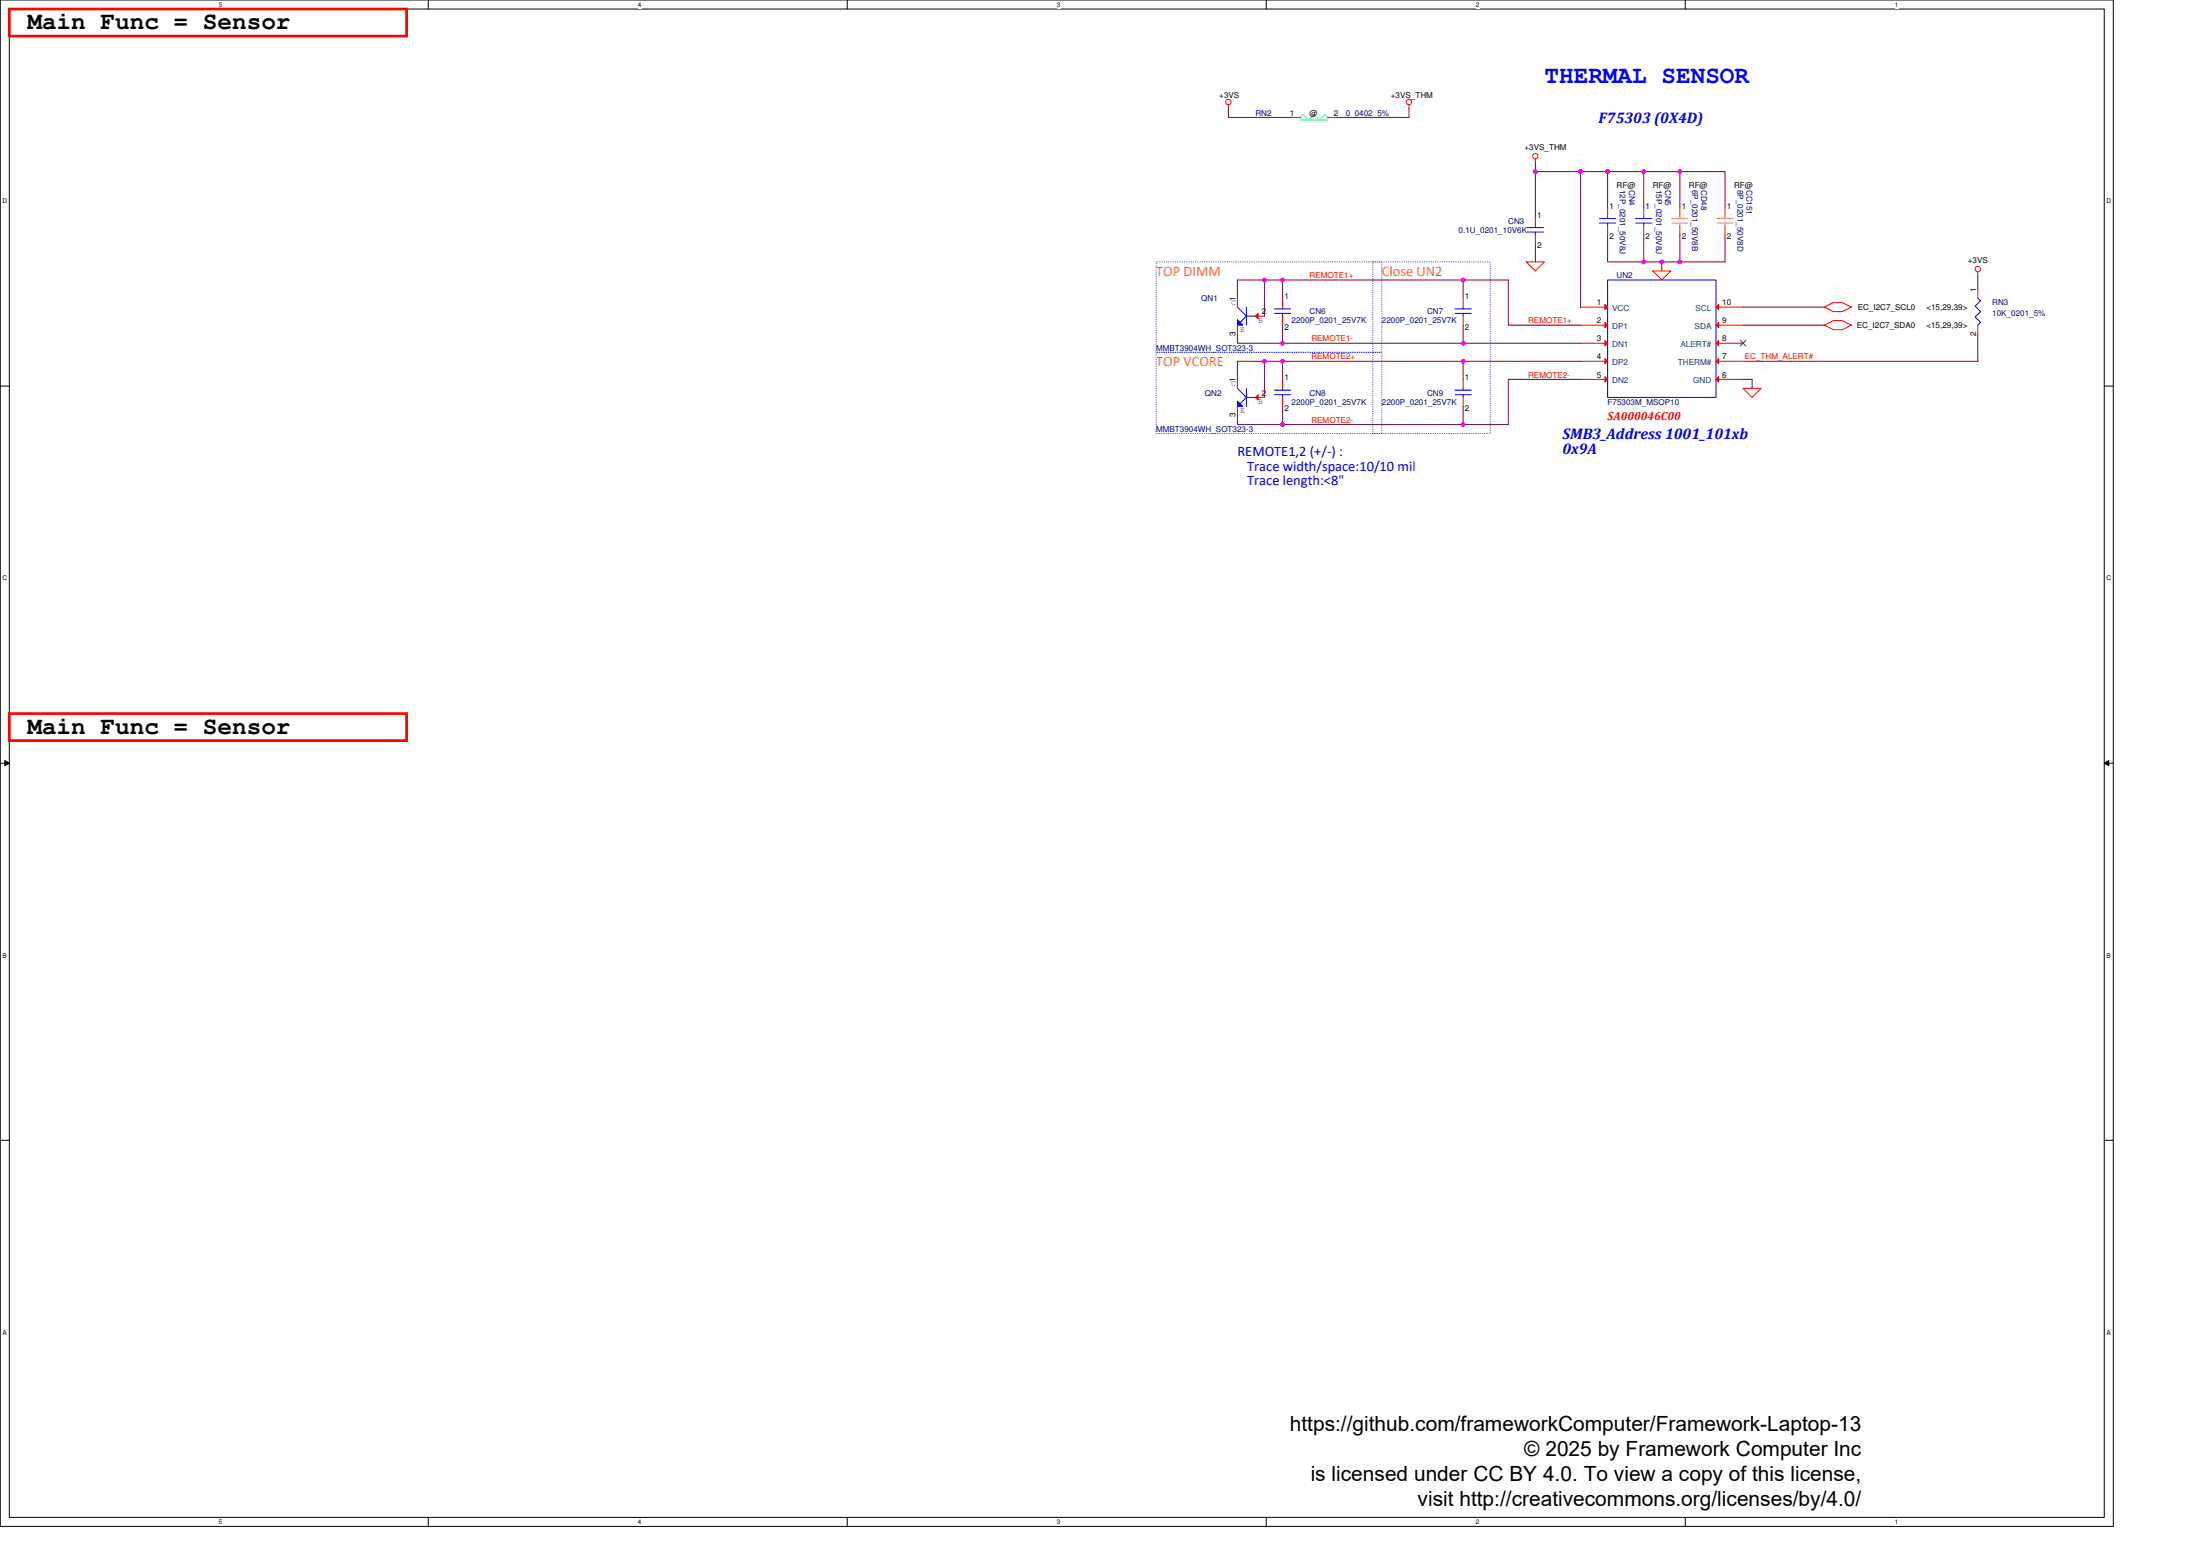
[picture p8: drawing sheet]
<svg xmlns="http://www.w3.org/2000/svg" width="297mm" height="210mm" viewBox="0 0 297 210" stroke-linecap="round" stroke-linejoin="round" font-family="sans-serif">
<path d="M0 0h285.3v206h-285.3zM1.3 1.2h282.8v203.6h-282.8z" fill="none" stroke="#000" stroke-width=".14"/>
<g fill="#fff">
<path d="M29.5 .1h.5v1h-.5z"/>
<path d="M29.5 204.9h.5v1h-.5z"/>
</g>
<path d="M57.8 0v1.2M57.8 204.8v1.2" fill="none" stroke="#000" stroke-width=".14"/>
<g fill="#fff">
<path d="M86.1 .1h.5v1h-.5z"/>
<path d="M86.1 204.9h.5v1h-.5z"/>
</g>
<path d="M114.4 0v1.2M114.4 204.8v1.2" fill="none" stroke="#000" stroke-width=".14"/>
<g fill="#fff">
<path d="M142.7 .1h.5v1h-.5z"/>
<path d="M142.7 204.9h.5v1h-.5z"/>
</g>
<path d="M171 0v1.2M171 204.8v1.2" fill="none" stroke="#000" stroke-width=".14"/>
<g fill="#fff">
<path d="M199.3 .1h.4v1h-.4z"/>
<path d="M199.3 204.9h.4v1h-.4z"/>
</g>
<path d="M227.5 0v1.2M227.5 204.8v1.2" fill="none" stroke="#000" stroke-width=".14"/>
<g fill="#fff">
<path d="M255.8 .1h.5v1h-.5z"/>
<path d="M255.8 204.9h.5v1h-.5z"/>
<path d="M.3 26.7h.7v.9h-.7z"/>
<path d="M284.4 26.7h.6v.9h-.6z"/>
<path d="M.3 77.6h.7v.9h-.7z"/>
<path d="M284.4 77.6h.6v.9h-.6z"/>
</g>
<path d="M0 52.1h1.3M284.1 52.1h1.2" fill="none" stroke="#000" stroke-width=".14"/>
<g fill="#fff">
<path d="M.3 128.5h.6v1h-.6z"/>
<path d="M284.4 128.5h.6v1h-.6z"/>
</g>
<path d="M0 103h1.3M.6 102.7l.7 .3-.7 .4zM284.1 103h1.2M284.1 103l.6-.3v.7z" fill="none" stroke="#000" stroke-width=".14"/>
<path d="M.6 102.7l.7 .3-.7 .4zM284.1 103l.6-.3v.7z" fill="#000"/>
<g fill="#fff">
<path d="M.3 179.4h.6v1h-.6z"/>
<path d="M284.4 179.4h.6v1h-.6z"/>
</g>
<path d="M0 153.9h1.3M284.1 153.9h1.2" fill="none" stroke="#000" stroke-width=".14"/>
<path d="M1.3 1.2h53.6v3.7h-53.6zM1.3 96.3h53.6v3.7h-53.6z" fill="none" stroke="#f00" stroke-width=".36"/>
<path d="M156.1 35.4h30.5v12.1h-30.5zM185.4 35.4h15.8v23.1h-15.8zM217.1 37.8h14.6v15.8h-14.6zM156.1 47.5h30.5v11h-30.5zM196.5 42.3h2.1M196.5 41.7h2.1M197.5 41.5v.2M197.5 42.3v.4" fill="none" stroke="#00f" stroke-width=".14"/>
<g fill="none" stroke="#f00" stroke-width=".14">
<path d="M165.8 14.1v.5M190.2 14.1v.5M206.1 35.4h2.4l-1.2 1.2zM207.3 21.5v.4M223.2 36.6h2.4l-1.2 1.2zM267 36.7v.5M197.5 40.2v1.3M197.5 42.7v1.2M235.3 52.4h2.5l-1.2 1.2zM246.3 41.5l1.2-.7h1.3l1.2 .7-1.2 .6h-1.3zM246.3 43.9l1.2-.6h1.3l1.2 .6-1.2 .6h-1.3z"/>
<circle cx="165.8" cy="13.8" r=".36"/>
<circle cx="190.2" cy="13.8" r=".36"/>
<circle cx="207.3" cy="21.1" r=".36"/>
<circle cx="267" cy="36.3" r=".36"/>
</g>
<path d="M216.7 41.1l.4 .4-.4 .3z" fill="#f00"/>
<path d="M213.4 41.5h3.7M216.7 41.1l.4 .4-.4 .3z" fill="none" stroke="#f00" stroke-width=".14"/>
<path d="M216.7 43.5l.4 .4-.4 .4z" fill="#f00"/>
<path d="M213.4 43.9h3.7M216.7 43.5l.4 .4-.4 .4z" fill="none" stroke="#f00" stroke-width=".14"/>
<path d="M216.7 46l.4 .3-.4 .4z" fill="#f00"/>
<path d="M213.4 46.3h3.7M216.7 46l.4 .3-.4 .4z" fill="none" stroke="#f00" stroke-width=".14"/>
<path d="M216.7 48.4l.4 .4-.4 .3z" fill="#f00"/>
<path d="M213.4 48.8h3.7M216.7 48.4l.4 .4-.4 .3z" fill="none" stroke="#f00" stroke-width=".14"/>
<path d="M216.7 50.8l.4 .4-.4 .4z" fill="#f00"/>
<path d="M213.4 51.2h3.7M216.7 50.8l.4 .4-.4 .4z" fill="none" stroke="#f00" stroke-width=".14"/>
<path d="M231.7 51.2l.3-.4v.8z" fill="#f00"/>
<path d="M231.7 51.2l.3-.4v.8zM231.7 51.2h3.6" fill="none" stroke="#f00" stroke-width=".14"/>
<path d="M231.7 48.8l.3-.4v.7z" fill="#f00"/>
<path d="M231.7 48.8l.3-.4v.7zM231.7 48.8h3.6" fill="none" stroke="#f00" stroke-width=".14"/>
<path d="M231.7 46.3l.3-.3v.7z" fill="#f00"/>
<path d="M231.7 46.3l.3-.3v.7zM231.7 46.3h3.6" fill="none" stroke="#f00" stroke-width=".14"/>
<path d="M235 46l.7 .7M235.7 46l-.7 .7" fill="none" stroke="#804000" stroke-width=".14"/>
<path d="M231.7 43.9l.3-.4v.8z" fill="#f00"/>
<path d="M231.7 43.9l.3-.4v.8zM231.7 43.9h3.6" fill="none" stroke="#f00" stroke-width=".14"/>
<path d="M231.7 41.5l.3-.4v.7z" fill="#f00"/>
<path d="M231.7 41.5l.3-.4v.7zM231.7 41.5h3.6" fill="none" stroke="#f00" stroke-width=".14"/>
<path d="M167.1 43.2l.7 .7h-.7z" fill-rule="evenodd" fill="#00f"/>
<path d="M167.1 41.5l1.2 1.2-.9 .8M167.1 43.2l.7 .7h-.7zM168.3 41.5v2.4M168.3 42.7h1.2" fill="none" stroke="#00f" stroke-width=".14"/>
<path d="M167.1 40.2v1.3" fill="none" stroke="#f00" stroke-width=".14"/>
<path d="M169.5 42.7l.4-.4v.7z" fill="#f00"/>
<path d="M226.8 28v1.3M226.8 30.5v1.2M167.1 43.9v1.2M169.5 42.7l.4-.4v.7zM169.5 42.7h1.2M197.5 51.2v1.2M197.5 53.6v1.3" fill="none" stroke="#f00" stroke-width=".14"/>
<path d="M225.7 30.1h2.2M225.7 29.5h2.2M226.8 29.3v.2M226.8 30.1v.4" fill="none" stroke="#ff8080" stroke-width=".14"/>
<path d="M196.5 53.3h2.1M196.5 52.7h2.1M197.5 52.4v.3M197.5 53.3v.3" fill="none" stroke="#00f" stroke-width=".14"/>
<path d="M167.1 54.1l.7 .8h-.7z" fill-rule="evenodd" fill="#00f"/>
<path d="M167.1 52.4l1.2 1.2-.9 .9M167.1 54.1l.7 .8h-.7zM168.3 52.4v2.5M168.3 53.6h1.2" fill="none" stroke="#00f" stroke-width=".14"/>
<path d="M167.1 51.2v1.2" fill="none" stroke="#f00" stroke-width=".14"/>
<path d="M169.5 53.6l.4-.3v.7z" fill="#f00"/>
<g fill="none" stroke="#f00" stroke-width=".14">
<path d="M174.4 15.8h1.2M179.3 15.8h1.2M207.3 29.3v1.2M207.3 31.7v1.2M217.1 28v1.3M217.1 30.5v1.2M221.9 28v1.3M221.9 30.5v1.2M232.9 28v1.3M232.9 30.5v1.2M267 39v1.2M167.1 54.9v1.2"/>
<path d="M169.5 53.6l.4-.3v.7zM169.5 53.6h1.2M173.2 40.2v1.3M173.2 42.7v1.2M173.2 51.2v1.2M173.2 53.6v1.3M267 43.9v1.2"/>
</g>
<g fill="none" stroke="#00f" stroke-width=".14">
<path d="M206.2 31.3h2.2M206.2 30.7h2.2M207.3 30.5v.2M207.3 31.3v.4M216 30.1h2.2M216 29.5h2.2M217.1 29.3v.2M217.1 30.1v.4M220.8 30.1h2.2M220.8 29.5h2.2M221.9 29.3v.2M221.9 30.1v.4"/>
<path d="M172.1 42.3h2.2M172.1 41.7h2.2M172.1 53.3h2.2M172.1 52.7h2.2M173.2 41.5v.2M173.2 42.3v.4M173.2 52.4v.3M173.2 53.3v.3M267 40.2l.4 .4-.7 .7 .7 .8-.7 .7 .7 .7-.4 .4"/>
</g>
<path d="M176 15.5l.7 .7 .7-.7 .8 .7 .7-.7 .4 .3v.4h-3.7v-.4z" fill="none" stroke="#00ff80" stroke-width=".14"/>
<path d="M231.8 30.1h2.2M231.8 29.5h2.2M232.9 29.3v.2M232.9 30.1v.4" fill="none" stroke="#ff8080" stroke-width=".14"/>
<path d="M207.3 21.9v1.3M207.3 23.2v6.1M207.3 23.2h6.1M267 37.2v1.8" fill="none" stroke="#800040" stroke-width=".14"/>
<circle cx="207.3" cy="23.2" r=".24" fill="#f0f"/>
<circle cx="207.3" cy="23.2" r=".24" fill="none" stroke="#f0f" stroke-width=".14"/>
<path d="M207.3 32.9v2.5M213.4 23.2v18.3M167.1 40.2v-2.4h3.6v4.9M267 45.1v3.7" fill="none" stroke="#800040" stroke-width=".14"/>
<circle cx="170.7" cy="37.8" r=".24" fill="#f0f"/>
<circle cx="170.7" cy="37.8" r=".24" fill="none" stroke="#f0f" stroke-width=".14"/>
<path d="M170.7 37.8h26.8" fill="none" stroke="#800040" stroke-width=".14"/>
<circle cx="197.5" cy="37.8" r=".24" fill="#f0f"/>
<circle cx="197.5" cy="37.8" r=".24" fill="none" stroke="#f0f" stroke-width=".14"/>
<circle cx="173.2" cy="37.8" r=".24" fill="#f0f"/>
<circle cx="173.2" cy="37.8" r=".24" fill="none" stroke="#f0f" stroke-width=".14"/>
<path d="M173.2 37.8v2.4M167.1 45.1v1.2h6.1M173.2 43.9v2.4M197.5 40.2v-2.4h6.1v6.1h9.8M197.5 43.9v2.4h-24.3M235.3 41.5h11M235.3 43.9h11" fill="none" stroke="#800040" stroke-width=".14"/>
<circle cx="197.5" cy="46.3" r=".24" fill="#f0f"/>
<circle cx="197.5" cy="46.3" r=".24" fill="none" stroke="#f0f" stroke-width=".14"/>
<circle cx="173.2" cy="46.3" r=".24" fill="#f0f"/>
<circle cx="173.2" cy="46.3" r=".24" fill="none" stroke="#f0f" stroke-width=".14"/>
<path d="M167.1 51.2v-2.4h3.6v4.8M197.5 46.3h15.9" fill="none" stroke="#800040" stroke-width=".14"/>
<circle cx="170.7" cy="48.8" r=".24" fill="#f0f"/>
<circle cx="170.7" cy="48.8" r=".24" fill="none" stroke="#f0f" stroke-width=".14"/>
<path d="M170.7 48.8h26.8" fill="none" stroke="#800040" stroke-width=".14"/>
<circle cx="197.5" cy="48.8" r=".24" fill="#f0f"/>
<circle cx="197.5" cy="48.8" r=".24" fill="none" stroke="#f0f" stroke-width=".14"/>
<circle cx="173.2" cy="48.8" r=".24" fill="#f0f"/>
<circle cx="173.2" cy="48.8" r=".24" fill="none" stroke="#f0f" stroke-width=".14"/>
<path d="M167.1 56.1v1.2h6.1M173.2 48.8v2.4M173.2 54.9v2.4M197.5 54.9v2.4h-24.3M213.4 48.8h-15.9v2.4M213.4 51.2h-9.8v6.1M235.3 51.2h1.3v1.2M235.3 48.8h31.7" fill="none" stroke="#800040" stroke-width=".14"/>
<circle cx="197.5" cy="57.3" r=".24" fill="#f0f"/>
<circle cx="197.5" cy="57.3" r=".24" fill="none" stroke="#f0f" stroke-width=".14"/>
<circle cx="173.2" cy="57.3" r=".24" fill="#f0f"/>
<circle cx="173.2" cy="57.3" r=".24" fill="none" stroke="#f0f" stroke-width=".14"/>
<path d="M213.4 23.2h3.7M197.5 57.3h6.1" fill="none" stroke="#800040" stroke-width=".14"/>
<circle cx="213.4" cy="23.2" r=".24" fill="#f0f"/>
<circle cx="213.4" cy="23.2" r=".24" fill="none" stroke="#f0f" stroke-width=".14"/>
<circle cx="217.1" cy="23.2" r=".24" fill="#f0f"/>
<circle cx="217.1" cy="23.2" r=".24" fill="none" stroke="#f0f" stroke-width=".14"/>
<path d="M217.1 28v-4.8h4.8v4.8" fill="none" stroke="#800040" stroke-width=".14"/>
<circle cx="221.9" cy="23.2" r=".24" fill="#f0f"/>
<circle cx="221.9" cy="23.2" r=".24" fill="none" stroke="#f0f" stroke-width=".14"/>
<path d="M217.1 31.7v3.7h4.8v-3.7M224.4 35.4v1.2" fill="none" stroke="#800040" stroke-width=".14"/>
<circle cx="224.4" cy="35.4" r=".24" fill="#f0f"/>
<circle cx="224.4" cy="35.4" r=".24" fill="none" stroke="#f0f" stroke-width=".14"/>
<path d="M221.9 23.2h4.9v4.8" fill="none" stroke="#800040" stroke-width=".14"/>
<circle cx="226.8" cy="23.2" r=".24" fill="#f0f"/>
<circle cx="226.8" cy="23.2" r=".24" fill="none" stroke="#f0f" stroke-width=".14"/>
<path d="M221.9 35.4h2.5M226.8 23.2h6.1v4.8" fill="none" stroke="#800040" stroke-width=".14"/>
<circle cx="221.9" cy="35.4" r=".24" fill="#f0f"/>
<circle cx="221.9" cy="35.4" r=".24" fill="none" stroke="#f0f" stroke-width=".14"/>
<path d="M226.8 31.7v3.7M232.9 31.7v3.7" fill="none" stroke="#800040" stroke-width=".14"/>
<circle cx="226.8" cy="35.4" r=".24" fill="#f0f"/>
<circle cx="226.8" cy="35.4" r=".24" fill="none" stroke="#f0f" stroke-width=".14"/>
<path d="M165.8 14.6v1.2h8.6M190.2 14.6v1.2h-9.7M224.4 35.4h8.5" fill="none" stroke="#800040" stroke-width=".14"/>
<circle cx="207.3" cy="23.2" r=".24" fill="#f0f"/>
<circle cx="207.3" cy="23.2" r=".24" fill="none" stroke="#f0f" stroke-width=".14"/>
<circle cx="170.7" cy="37.8" r=".24" fill="#f0f"/>
<circle cx="170.7" cy="37.8" r=".24" fill="none" stroke="#f0f" stroke-width=".14"/>
<circle cx="197.5" cy="37.8" r=".24" fill="#f0f"/>
<circle cx="197.5" cy="37.8" r=".24" fill="none" stroke="#f0f" stroke-width=".14"/>
<circle cx="173.2" cy="37.8" r=".24" fill="#f0f"/>
<circle cx="173.2" cy="37.8" r=".24" fill="none" stroke="#f0f" stroke-width=".14"/>
<circle cx="197.5" cy="46.3" r=".24" fill="#f0f"/>
<circle cx="197.5" cy="46.3" r=".24" fill="none" stroke="#f0f" stroke-width=".14"/>
<circle cx="173.2" cy="46.3" r=".24" fill="#f0f"/>
<circle cx="173.2" cy="46.3" r=".24" fill="none" stroke="#f0f" stroke-width=".14"/>
<circle cx="170.7" cy="48.8" r=".24" fill="#f0f"/>
<circle cx="170.7" cy="48.8" r=".24" fill="none" stroke="#f0f" stroke-width=".14"/>
<circle cx="197.5" cy="48.8" r=".24" fill="#f0f"/>
<circle cx="197.5" cy="48.8" r=".24" fill="none" stroke="#f0f" stroke-width=".14"/>
<circle cx="173.2" cy="48.8" r=".24" fill="#f0f"/>
<circle cx="173.2" cy="48.8" r=".24" fill="none" stroke="#f0f" stroke-width=".14"/>
<circle cx="197.5" cy="57.3" r=".24" fill="#f0f"/>
<circle cx="197.5" cy="57.3" r=".24" fill="none" stroke="#f0f" stroke-width=".14"/>
<circle cx="173.2" cy="57.3" r=".24" fill="#f0f"/>
<circle cx="173.2" cy="57.3" r=".24" fill="none" stroke="#f0f" stroke-width=".14"/>
<circle cx="213.4" cy="23.2" r=".24" fill="#f0f"/>
<circle cx="213.4" cy="23.2" r=".24" fill="none" stroke="#f0f" stroke-width=".14"/>
<circle cx="217.1" cy="23.2" r=".24" fill="#f0f"/>
<circle cx="217.1" cy="23.2" r=".24" fill="none" stroke="#f0f" stroke-width=".14"/>
<circle cx="221.9" cy="23.2" r=".24" fill="#f0f"/>
<circle cx="221.9" cy="23.2" r=".24" fill="none" stroke="#f0f" stroke-width=".14"/>
<circle cx="224.4" cy="35.4" r=".24" fill="#f0f"/>
<circle cx="224.4" cy="35.4" r=".24" fill="none" stroke="#f0f" stroke-width=".14"/>
<circle cx="226.8" cy="23.2" r=".24" fill="#f0f"/>
<circle cx="226.8" cy="23.2" r=".24" fill="none" stroke="#f0f" stroke-width=".14"/>
<circle cx="221.9" cy="35.4" r=".24" fill="#f0f"/>
<circle cx="221.9" cy="35.4" r=".24" fill="none" stroke="#f0f" stroke-width=".14"/>
<circle cx="226.8" cy="35.4" r=".24" fill="#f0f"/>
<circle cx="226.8" cy="35.4" r=".24" fill="none" stroke="#f0f" stroke-width=".14"/>
<g font-size="3.3">
<text x="3.7" y="4">Main Func = Sensor</text>
<text x="3.7" y="99.1">Main Func = Sensor</text>
</g>
<text font-size="3.3" fill="#00f" x="208.5" y="11.3">THERMAL SENSOR</text>
<g font-size="2.8">
<text x="174.1" y="193.1">https://github.com/frameworkComputer/Framework-Laptop-13</text>
<text x="205.8" y="196.5">© 2025 by Framework Computer Inc</text>
<text x="177" y="199.9">is licensed under CC BY 4.0. To view a copy of this license,</text>
<text x="191.4" y="203.3">visit http://creativecommons.org/licenses/by/4.0/</text>
</g>
<g font-size="2.1" fill="#00f">
<text x="215.8" y="16.6">F75303 (0X4D)</text>
<text x="211" y="59.3">SMB3_Address 1001_101xb</text>
<text x="211" y="61.3">0x9A</text>
</g>
<g font-size="1.9" fill="#ff8000">
<text x="156.1" y="37.2">TOP DIMM</text>
<text x="186.6" y="37.2">Close UN2</text>
<text x="156.1" y="49.4">TOP VCORE</text>
</g>
<g font-size="1.9" fill="#00f">
<text x="167.1" y="61.6">REMOTE1,2 (+/-) :</text>
<text x="168.4" y="63.5">Trace width/space:10/10 mil</text>
<text x="168.4" y="65.5">Trace length:&lt;8&quot;</text>
</g>
<text font-size="1.6" fill="#f00" x="217.1" y="56.7">SA000046C00</text>
<g font-size="1.1">
<text x="164.6" y="13.2">+3VS</text>
<text x="174.1" y="15.6">1</text>
<text x="176.8" y="15.6">@</text>
<text x="180.1" y="15.6">2</text>
<text x="187.8" y="13.2">+3VS_THM</text>
<text x="205.8" y="20.3">+3VS_THM</text>
<text x="207.6" y="29.4">1</text>
<text x="217.3" y="28.2">1</text>
<text x="218.3" y="25.4">RF@</text>
<text x="222.2" y="28.2">1</text>
<text x="223.2" y="25.4">RF@</text>
<text x="227.1" y="28.2">1</text>
<text x="228" y="25.4">RF@</text>
<text x="233.2" y="28.2">1</text>
<text x="234.1" y="25.4">RF@</text>
<text x="207.6" y="33.5">2</text>
<text x="217.3" y="32.3">2</text>
<text x="222.2" y="32.3">2</text>
<text x="227.1" y="32.3">2</text>
<text x="233.2" y="32.3">2</text>
<text x="265.7" y="35.5">+3VS</text>
<text x="166.8" y="40.6" transform="rotate(-90 166.8 40.6)">1</text>
<text x="173.4" y="40.4">1</text>
<text x="197.8" y="40.4">1</text>
<text x="215.6" y="41.2">1</text>
<text x="232.5" y="41.2">10</text>
<text x="250.8" y="41.8">EC_I2C7_SCL0</text>
<text x="260.1" y="41.8">&lt;15,29,39&gt;</text>
<text x="266.8" y="39.4" transform="rotate(-90 266.8 39.4)">1</text>
<text x="166.8" y="45.4" transform="rotate(-90 166.8 45.4)">3</text>
<text x="170.4" y="42.4">2</text>
<text x="173.4" y="44.5">2</text>
<text x="197.8" y="44.5">2</text>
<text x="215.6" y="43.6">2</text>
<text x="215.6" y="46.1">3</text>
<text x="232.5" y="46.1">8</text>
<text x="232.5" y="43.6">9</text>
<text x="250.7" y="44.3">EC_I2C7_SDA0</text>
<text x="260.1" y="44.3">&lt;15,29,39&gt;</text>
<text x="266.8" y="45.4" transform="rotate(-90 266.8 45.4)">2</text>
<text x="166.8" y="51.6" transform="rotate(-90 166.8 51.6)">1</text>
<text x="170.4" y="53.4">2</text>
<text x="173.4" y="51.3">1</text>
<text x="197.8" y="51.3">1</text>
<text x="215.6" y="48.5">4</text>
<text x="215.6" y="51">5</text>
<text x="232.5" y="48.5">7</text>
<text x="232.5" y="51">6</text>
<text x="166.8" y="56.3" transform="rotate(-90 166.8 56.3)">3</text>
<text x="173.4" y="55.5">2</text>
<text x="197.8" y="55.5">2</text>
</g>
<g font-size="1.1" fill="#000080">
<text x="169.5" y="15.6">RN2</text>
<text x="181.7" y="15.6">0_0402_5%</text>
<text x="218.7" y="25.6" transform="rotate(90 218.7 25.6)">12P_0201_50V8J</text>
<text x="219.9" y="25.6" transform="rotate(90 219.9 25.6)">CN4</text>
<text x="223.6" y="25.6" transform="rotate(90 223.6 25.6)">15P_0201_50V8J</text>
<text x="224.8" y="25.6" transform="rotate(90 224.8 25.6)">CN5</text>
<text x="228.5" y="25.6" transform="rotate(90 228.5 25.6)">6P_0201_50V8B</text>
<text x="229.7" y="25.6" transform="rotate(90 229.7 25.6)">CD48</text>
<text x="234.6" y="25.6" transform="rotate(90 234.6 25.6)">8P_0201_50V8D</text>
<text x="235.8" y="25.6" transform="rotate(90 235.8 25.6)">CC151</text>
<text x="196.9" y="31.5">0.1U_0201_10V6K</text>
<text x="203.6" y="30.2">CN3</text>
<text x="162.2" y="40.6">QN1</text>
<text x="218.3" y="37.6">UN2</text>
<text x="269" y="41.2">RN3</text>
<text x="156.1" y="47.3">MMBT3904WH_SOT323-3</text>
<text x="174.4" y="43.7">2200P_0201_25V7K</text>
<text x="176.8" y="42.4">CN6</text>
<text x="186.6" y="43.7">2200P_0201_25V7K</text>
<text x="192.7" y="42.4">CN7</text>
<text x="269" y="42.7">10K_0201_5%</text>
<text x="162.7" y="53.4">QN2</text>
<text x="176.8" y="53.4">CN8</text>
<text x="192.7" y="53.4">CN9</text>
<text x="156.1" y="58.3">MMBT3904WH_SOT323-3</text>
<text x="174.4" y="54.6">2200P_0201_25V7K</text>
<text x="186.6" y="54.6">2200P_0201_25V7K</text>
<text x="217.1" y="54.6">F75303M_MSOP10</text>
</g>
<g font-size="1.1" fill="#00f">
<text x="166.2" y="41.1">C</text>
<text x="167.4" y="44.8">E</text>
<text x="169.9" y="43.5">B</text>
<text x="166.2" y="52.1">C</text>
<text x="167.4" y="55.7">E</text>
<text x="169.9" y="54.5">B</text>
</g>
<g font-size="1.1" fill="#f00">
<text x="176.8" y="37.6">REMOTE1+</text>
<text x="177.1" y="46.1">REMOTE1-</text>
<text x="206.3" y="43.6">REMOTE1+</text>
<text x="177.1" y="48.5">REMOTE2+</text>
<text x="206.3" y="51">REMOTE2-</text>
<text x="235.6" y="48.5">EC_THM_ALERT#</text>
<text x="177.1" y="57.1">REMOTE2-</text>
</g>
<g font-size="1.1" fill="#004080">
<text x="217.7" y="41.9">VCC</text>
<text x="228.9" y="41.9">SCL</text>
<text x="217.7" y="44.4">DP1</text>
<text x="217.7" y="46.8">DN1</text>
<text x="226.9" y="46.8">ALERT#</text>
<text x="228.8" y="44.4">SDA</text>
<text x="217.7" y="49.3">DP2</text>
<text x="217.7" y="51.7">DN2</text>
<text x="226.5" y="49.3">THERM#</text>
<text x="228.6" y="51.7">GND</text>
</g>
<g font-size=".9">
<text x="29.5" y=".9">5</text>
<text x="86.1" y=".9">4</text>
<text x="142.7" y=".9">3</text>
<text x="199.3" y=".9">2</text>
<text x="255.8" y=".9">1</text>
<text x=".3" y="27.5">D</text>
<text x="284.4" y="27.5">D</text>
<text x=".3" y="78.4">C</text>
<text x="284.4" y="78.4">C</text>
<text x=".3" y="129.3">B</text>
<text x="284.4" y="129.3">B</text>
<text x=".3" y="180.2">A</text>
<text x="284.4" y="180.2">A</text>
<text x="29.5" y="205.7">5</text>
<text x="86.1" y="205.7">4</text>
<text x="142.7" y="205.7">3</text>
<text x="199.3" y="205.7">2</text>
<text x="255.8" y="205.7">1</text>
</g>
</svg>
